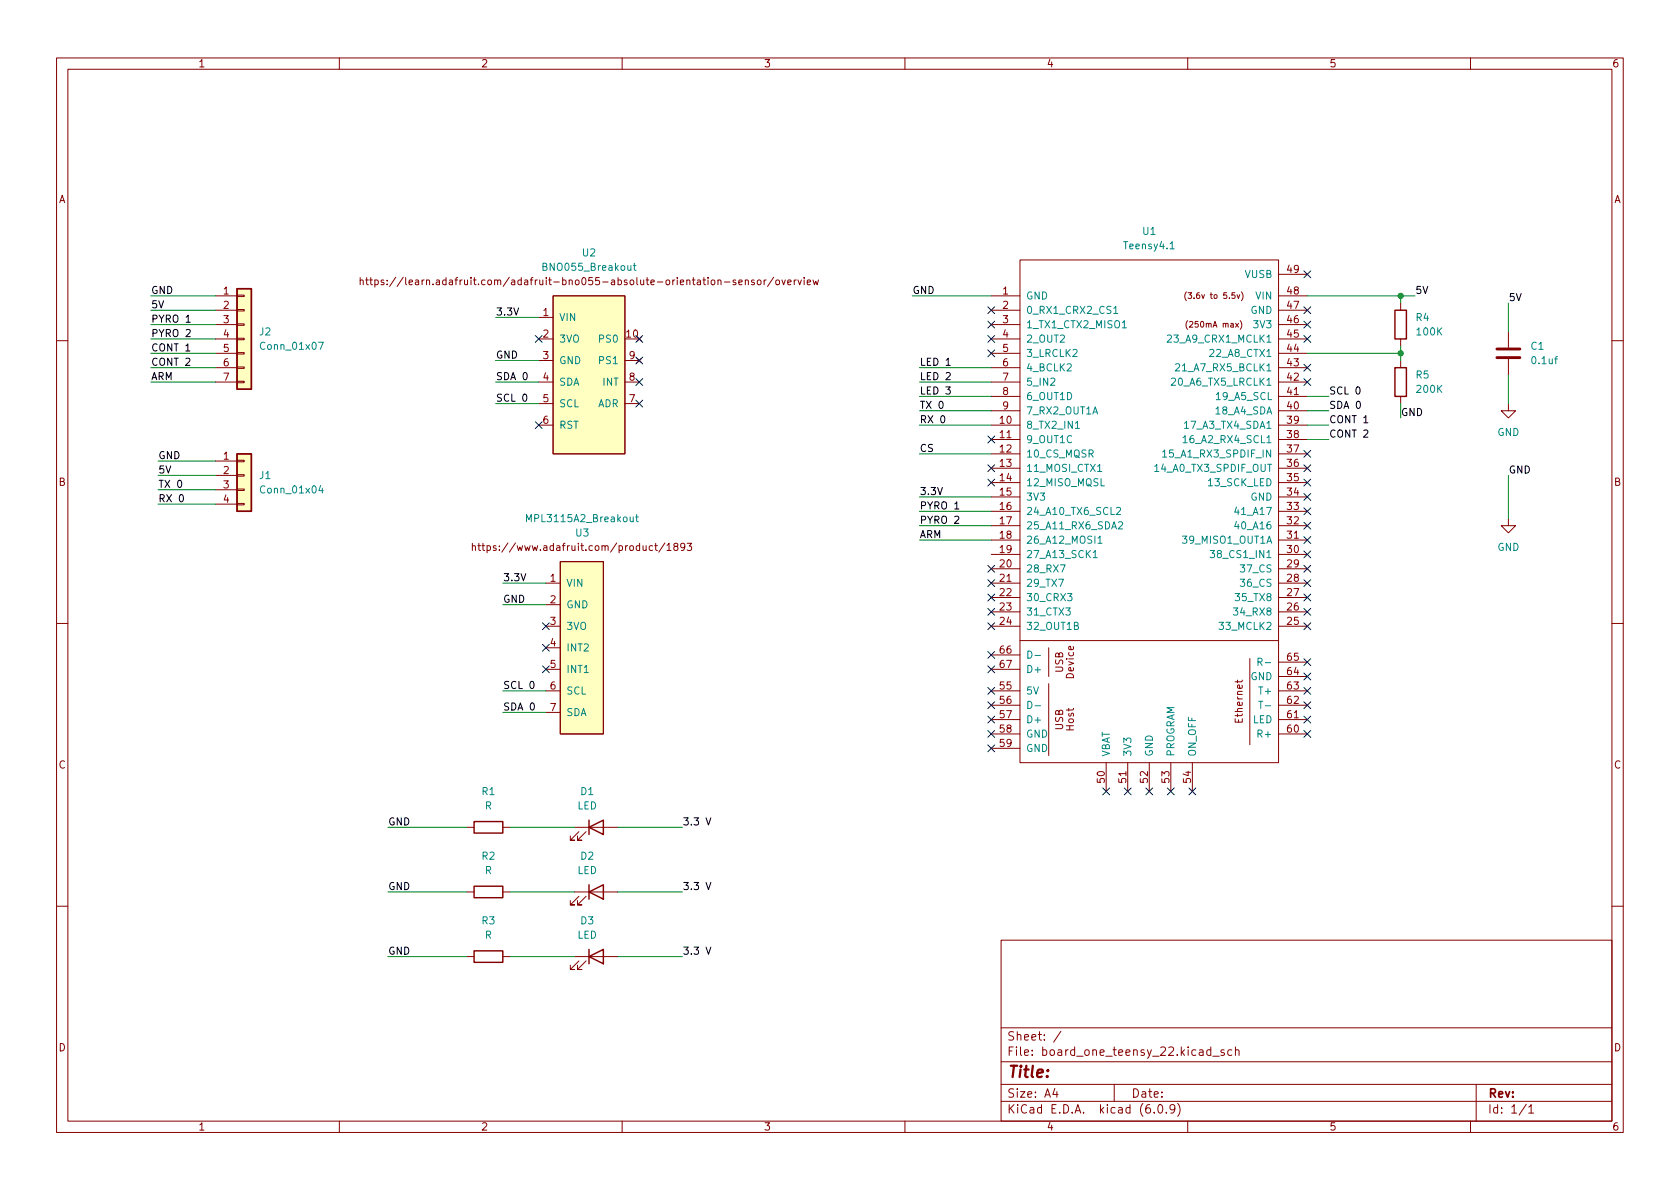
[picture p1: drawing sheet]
<svg xmlns="http://www.w3.org/2000/svg" width="297mm" height="210mm" viewBox="0 0 297 210" stroke-linecap="round" stroke-linejoin="round" font-family="sans-serif">
<g fill="none" stroke="#840000" stroke-width=".18">
<path d="M10 10.2h277v190.1h-277zM12 12.2h273v186.1h-273zM60 10.2v2M110 10.2v2M160 10.2v2M210 10.2v2M260 10.2v2M38.1 59.9h3.8M38.1 57.4h3.8M38.1 54.9h3.8M38.1 52.3h3.8M41.9 59.8h1.3v.3h-1.3z"/>
<path d="M41.9 57.3h1.3v.2h-1.3zM41.9 54.7h1.3v.3h-1.3zM41.9 52.2h1.3v.2h-1.3zM63.7 49.6l.2-.1 .3 .1v.8M63.7 49.1v1.3M64.6 49.5h.5M64.8 49.1v1.1l.3 .2M65.4 49.5h.5M65.6 49.1v1.1l.3 .2M66.3 49.6l.3-.1 .3 .2-.1 .6h-.5M66.3 49.5v1.3M67.9 49.6l-.3-.1-.2 .2v.2l.5 .1v.3h-.5"/>
<path d="M68.5 50.2v.2M68.5 49.6v.1M70 49l-1.1 1.7M95.2 59.9h2.6M95.2 56.1h2.6M97.8 52.3h12.7v28h-12.7zM112.6 59.6l.8 .7M113.4 59.6l-.8 .7M133.3 49.6l-.3-.1-.1 .2v.2l.4 .1v.3h-.4M134 49.6l.3-.1 .3 .2v.4l-.3 .3-.3-.1-.1-.2zM135.1 49.5v.9M135.5 49.5l-.4 .2"/>
<path d="M136.8 49l-1.1 1.7M137.2 49.6l.2-.1 .4 .1v.5l-.1 .2-.3 .1-.2-.2zM138.2 49.5l.4 .9 .3-.9M139.3 49.9l.6-.1-.1-.2-.3-.1-.2 .2v.6h.5M140.4 49.5v.9M140.8 49.5l-.4 .2M141.1 49.5l.3 .9 .3-.9M142.2 49.1v.1M142.2 49.5v.9M142.7 49.9l.6-.1v-.2l-.4-.1-.2 .2 .1 .6h.5M143.8 49.5l.2 .9 .2-.7 .3 .7 .2-.9M175.3 59.9h5"/>
<path d="M175.3 57.4h5M175.3 54.9h5M175.3 52.3h5M180.3 46h45.8v88.9h-45.8zM209.8 51.6a1.16 1.16 0 0 0 0 1.6M210 56.7a1.17 1.17 0 0 0 0 1.5M218.7 52.1l.3 .7 .2-.7M219.3 56.7a1.17 1.17 0 0 1 0 1.5M219.5 51.6a1.17 1.17 0 0 1 0 1.6M226.1 59.9h5M226.1 57.4h5M226.1 54.9h5"/>
<path d="M226.1 52.3h5M226.1 48.5h5M247.6 53.6v1.3M247.6 59.9v1.3M266.7 58.7v2.8M10 60.2h2M38.1 67.6h3.8M38.1 65h3.8M38.1 62.5h3.8M41.9 67.4h1.3v.3h-1.3zM41.9 64.9h1.3v.2h-1.3zM41.9 62.4h1.3v.2h-1.3z"/>
<path d="M95.2 75.2h2.6M95.2 67.6h2.6M95.2 63.7h2.6M95.2 71.4h2.6M110.5 67.6h2.5M110.5 63.7h2.5M110.5 71.4h2.5M112.6 63.4l.8 .7M113.4 63.4l-.8 .7M175.3 75.2h5M175.3 77.7h5M175.3 72.6h5"/>
<path d="M175.3 70.1h5M175.3 67.6h5M175.3 65h5M175.3 62.5h5M226.1 75.2h5M226.1 77.7h5M226.1 72.6h5M226.1 70.1h5M226.1 67.6h5M226.1 65h5M226.1 62.5h5M247.6 63.7v1.3"/>
<path d="M247.6 70.1v1.3M266.7 71.4v1.2h1.3l-1.3 1.3-1.3-1.3h1.3M266.7 63.5v2.8M285 60.2h2M38.1 81.5h3.8M38.1 84.1h3.8M38.1 86.6h3.8M38.1 89.1h3.8M41.9 89h1.3v.3h-1.3zM41.9 86.5h1.3v.2h-1.3zM41.9 83.9h1.3v.3h-1.3zM41.9 81.4h1.3v.3h-1.3z"/>
<path d="M83.5 96.6l.2-.1 .3 .1 .1 .7M83.5 96.1v1.2M84.5 96.5h.5M84.7 96.1v1.1l.3 .1M85.2 96.5h.5M85.4 96.1v1.1l.3 .1M99.1 99.3h7.6v30.5h-7.6zM117.6 96l-1.1 1.6M117.9 96.4l.4-.3v1.2M117.9 97.3h.8M119.4 96.6l-.3-.2 .1-.2 .2-.1h.3l.2 .2-.1 .2-.5 .2-.2 .2 .1 .3 .2 .1h.3l.2-.2-.1-.4-.2-.1M121.1 96.6l-.3 .3-.3-.1-.2-.2 .2-.5h.3l.2 .1a.84 .84 0 0 1-.3 1.1h-.2"/>
<path d="M121.5 96.1h.8l-.4 .5 .3 .1v.5l-.2 .1-.5-.1M175.3 80.3h5M175.3 82.8h5M175.3 85.3h5M175.3 87.9h5M175.3 90.4h5M175.3 93h5M175.3 95.5h5M175.3 98h5M226.1 80.3h5M226.1 82.8h5M226.1 85.3h5"/>
<path d="M226.1 87.9h5M226.1 90.4h5M226.1 93h5M226.1 95.5h5M226.1 98h5M266.7 91.7v1.3h1.3l-1.3 1.2-1.3-1.2h1.3M10 110.2h2M96.5 103.1h2.6M96.5 110.7h2.6M96.5 118.4h2.6M96.5 106.9h2.6M96.5 114.5h2.6"/>
<path d="M175.3 100.6h5M175.3 103.1h5M175.3 105.7h5M175.3 108.2h5M175.3 110.7h5M175.3 115.8h5M175.3 118.4h5M180.3 113.3h45.8M185.4 114.5v5.1M221 116.5v15.2M226.1 100.6h5M226.1 103.1h5"/>
<path d="M226.1 105.7h5M226.1 108.2h5M226.1 110.7h5M226.1 119.6h5M226.1 117.1h5M285 110.2h2M96.5 122.2h2.6M96.5 126h2.6M175.3 122.2h5M175.3 124.7h5M175.3 127.2h5M175.3 129.8h5"/>
<path d="M175.3 132.3h5M185.4 120.9v12.7M195.6 134.9v5M199.4 134.9v5M203.2 134.9v5M207 134.9v5M210.8 134.9v5M218.8 120.3v.4M219.6 120.3l-.1 .3h-1.1M226.1 122.2h5M226.1 124.7h5M226.1 127.2h5"/>
<path d="M226.1 129.8h5M82.5 146.3h1.3M82.5 157.7h1.3M88.9 146.3h1.3M88.9 157.7h1.3M101.6 146.3h7.6M101.6 157.7h7.6M102.4 147.1l-1.6 1.5h.8h-.8v-.8M102.4 158.5l-1.6 1.5h.8h-.8v-.7M103.6 147.1l-1.5 1.5h.8h-.8v-.8M103.6 158.5l-1.5 1.5h.8h-.8v-.7M10 160.2h2"/>
<path d="M82.5 169.2h1.3M88.9 169.2h1.3M101.6 169.2h7.6M102.4 169.9l-1.6 1.5h.8h-.8v-.7M103.6 169.9l-1.5 1.5h.8h-.8v-.7M177 166.3h108v32h-108zM285 160.2h2M60 198.3v2M110 198.3v2M160 198.3v2M177 194.8h108M177 191.8h108"/>
<path d="M177 187.8h108M177 181.8h108M186.5 192.5l-.4 1h1M186.9 193v1M187.6 182.4l-1.3 1.9M197 191.8v3M204.1 196.7v.1M204.9 195.4l.2-.1a.81 .81 0 0 1 .6 .7 .81 .81 0 0 1-.3 .8h-.2a.81 .81 0 0 1-.6-.6 .81 .81 0 0 1 .3-.8zM206.2 196.7v.1M207.7 196l-.3 .3h-.3l-.2-.3 .1-.6 .4-.1 .2 .2a.99 .99 0 0 1-.3 1.3h-.3M208.2 195.1a1.72 1.72 0 0 1 0 2.3M210 198.3v2"/>
<path d="M214.1 185.7l-.5-.1-.2 .3v.4l.1 .3h.6M214.1 185.1v1.5M214.4 186.8h1.2M216.4 185.7l-.3-.1-.2 .2v.3l.5 .1v.4h-.5M217.8 185.7l-.4-.1-.3 .3v.4l.1 .3h.6M218.4 185.8l.2-.2 .4 .1 .1 .9M218.4 185.1v1.5M260 198.3v2M261 191.8v6.5M269.9 195.3l-1.3 1.9M270.3 195.8l.4-.5v1.5M270.3 196.8h.9"/>
</g>
<g fill="none" stroke="#840000" stroke-width=".25">
<path d="M41.9 51h2.5v17.8h-2.5zM246.6 54.9h2.1v5h-2.1zM246.6 65h2.1v5.1h-2.1zM41.9 80.3h2.5v10.1h-2.5zM83.8 156.7h5.1v2h-5.1zM83.8 145.3h5.1v2h-5.1zM104.1 146.3l2.6-1.3v2.6zM104.1 157.7l2.6-1.2v2.5zM104.1 145v2.6M104.1 156.5v2.5M83.8 168.1h5.1v2.1h-5.1zM104.1 169.2l2.6-1.3v2.5z"/>
<path d="M104.1 167.9v2.5"/>
</g>
<g fill="#ffffc2" stroke="#ffffc2" stroke-width=".18">
<path d="M41.9 80.3h2.5v10.1h-2.5z"/>
<path d="M99.1 99.3h7.6v30.5h-7.6z"/>
<path d="M97.8 52.3h12.7v28h-12.7z"/>
<path d="M41.9 51h2.5v17.8h-2.5z"/>
</g>
<g fill="none" stroke="#008484" stroke-width=".18">
<path d="M112 47h.5M112.2 46.5v1.1l.3 .2M196.9 54.5l.4-.3v1.2M196.9 55.4h.7M198.4 58h.8M206.4 59.4l.5-.2 .2 .4-.8 .9h.8M206.9 44h.7M56.3 60.5h.9l-.6 1.3M190.1 75.8h.8M205.6 79.9l.3-.3v1.2M207.1 67l.5-.1 .3 .3-.8 .9h.8M207.9 64.4l.4-.1 .3 .4-.8 .9h.8"/>
<path d="M209.2 77.4l.3-.4v1.3M209.2 78.3h.7M209.4 74.8l.4-.3v1.3M209.4 75.8h.8M56.7 85.9l-.3 .9h.8M57 86.3v.9M93.1 92.3v-1.3l.4 .9 .4-.9v1.3M112.4 91.4h.5M112.6 91v1.1l.3 .2M187.5 99.9h.8l-.5 1.3M193.3 97.7l.3-.4v1.3M193.3 98.6h.7"/>
<path d="M194.1 83.4h.7M194.1 95.2l.4-.4v1.3M194.1 96.1h.8M197.4 89.8l.5-.1 .2 .4-.8 .9h.8M197.8 92.4l.4-.1 .3 .3-.8 .9h.8M204.2 82.5l.3-.4v1.3M204.2 83.4h.7M205.6 80.8h.7M214 97.3h.7l-.4 .5 .4 .1v.6l-.2 .1-.5-.1M181.7 115.1a.64 .64 0 0 1 .8 .7 .64 .64 0 0 1-.8 .6zM183 115.9h1M218.1 107.5h.8l-.5 .5 .4 .1v.6l-.2 .1-.5-.1"/>
<path d="M222.4 117.1l.6-.1 .2-.2-.1-.3-.7-.1v1.3M181.7 124a.64 .64 0 0 1 .8 .6 .64 .64 0 0 1-.8 .7zM183 124.8h1M222.5 124h.8"/>
</g>
<path d="M264.7 63.2h4M264.7 61.7h4" fill="none" stroke="#840000" stroke-width=".51"/>
<g fill="none" stroke="#000" stroke-width=".18">
<path d="M32.9 57h.7M32.9 62.1h.7M92.5 69.8l.2-.1a.68 .68 0 0 1 .5 .6 .68 .68 0 0 1-.5 .7l-.2-.2-.1-.3zM166.5 73.6l.1-.1a.68 .68 0 0 1 .5 .6 .68 .68 0 0 1-.5 .7 .84 .84 0 0 1-.1-1.2zM167.3 66l.5-.1 .2 .3-.8 .9h.8M167.3 64.6h.7M239.9 68.5l.1-.1a.68 .68 0 0 1 .5 .7 .68 .68 0 0 1-.5 .6 .84 .84 0 0 1-.1-1.2zM241.1 74.8h.8M31.9 87.5h.1a.68 .68 0 0 1 .4 .6 .68 .68 0 0 1-.4 .6 .84 .84 0 0 1-.1-1.2zM168.8 90h.7M93.8 120.6l.2-.1a.68 .68 0 0 1 .4 .6 .68 .68 0 0 1-.4 .7l-.2-.2-.1-.3zM124.8 156l.5 1.3 .4-1.3"/>
<path d="M124.8 144.6l.5 1.3 .4-1.3M124.8 167.5l.5 1.2 .4-1.2"/>
</g>
<g fill="none" stroke="#008400" stroke-width=".18">
<path d="M26.7 57.4h11.4M26.7 52.3h11.4M26.7 59.9h11.4M26.7 54.9h11.4M87.6 56.1h7.6M161.3 52.3h14M231.1 52.3h19.1M247.6 52.3v1.3M266.7 53.6v5.1M26.7 67.6h11.4M26.7 65h11.4M26.7 62.5h11.4"/>
<path d="M87.6 67.6h7.6M87.6 63.7h7.6M87.6 71.4h7.6M162.6 72.6h12.7M162.6 75.2h12.7M162.6 67.6h12.7M162.6 65h12.7M162.6 70.1h12.7M231.1 72.6h3.8M231.1 75.2h3.8M231.1 77.7h3.8M231.1 62.5h16.5"/>
<path d="M231.1 70.1h3.8M247.6 61.2v2.5M247.6 71.4v2.5M266.7 66.3v5.1M27.9 89.1h10.2M27.9 81.5h10.2M27.9 86.6h10.2M27.9 84.1h10.2M162.6 90.4h12.7M162.6 93h12.7M162.6 95.5h12.7M162.6 80.3h12.7"/>
<path d="M162.6 87.9h12.7M266.7 84.1v7.6M88.9 106.9h7.6M88.9 103.1h7.6M88.9 122.2h7.6M88.9 126h7.6M68.6 146.3h13.9M68.6 157.7h13.9M90.2 146.3h11.4M90.2 157.7h11.4M109.2 146.3h11.4M109.2 157.7h11.4"/>
<path d="M68.6 169.2h13.9M90.2 169.2h11.4M109.2 169.2h11.4"/>
</g>
<g fill="none" stroke="#000084" stroke-width=".18">
<path d="M94.6 59.3l1.3 1.2M95.9 59.3l-1.3 1.2M112.4 59.3l1.2 1.2M113.6 59.3l-1.2 1.2M174.7 54.2l1.2 1.3M174.7 56.8l1.2 1.2M174.7 59.3l1.2 1.2M175.9 54.2l-1.2 1.3M175.9 56.8l-1.2 1.2M175.9 59.3l-1.2 1.2M230.5 54.2l1.2 1.3M230.5 59.3l1.2 1.2"/>
<path d="M230.5 56.8l1.2 1.2M230.5 47.9l1.2 1.2M231.7 54.2l-1.2 1.3M231.7 59.3l-1.2 1.2M231.7 56.8l-1.2 1.2M231.7 47.9l-1.2 1.2M94.6 74.6l1.3 1.2M95.9 74.6l-1.3 1.2M112.4 70.8l1.2 1.2M112.4 66.9l1.2 1.3M112.4 63.1l1.2 1.3M113.6 70.8l-1.2 1.2"/>
<path d="M113.6 66.9l-1.2 1.3M113.6 63.1l-1.2 1.3M174.7 61.9l1.2 1.2M174.7 77.1l1.2 1.2M175.9 61.9l-1.2 1.2M175.9 77.1l-1.2 1.2M230.5 79.6l1.2 1.3M230.5 66.9l1.2 1.3M230.5 64.4l1.2 1.2M231.7 79.6l-1.2 1.3M231.7 66.9l-1.2 1.3M231.7 64.4l-1.2 1.2"/>
<path d="M174.7 84.7l1.2 1.2M174.7 100l1.2 1.2M174.7 82.2l1.2 1.2M175.9 84.7l-1.2 1.2M175.9 100l-1.2 1.2M175.9 82.2l-1.2 1.2M230.5 89.8l1.2 1.2M230.5 97.4l1.2 1.2M230.5 94.9l1.2 1.2M230.5 92.3l1.2 1.3M230.5 87.3l1.2 1.2M230.5 84.7l1.2 1.2"/>
<path d="M230.5 82.2l1.2 1.2M230.5 100l1.2 1.2M231.7 89.8l-1.2 1.2M231.7 97.4l-1.2 1.2M231.7 94.9l-1.2 1.2M231.7 92.3l-1.2 1.3M231.7 87.3l-1.2 1.2M231.7 84.7l-1.2 1.2M231.7 82.2l-1.2 1.2M231.7 100l-1.2 1.2M95.9 113.9l1.2 1.3M95.9 110.1l1.2 1.2"/>
<path d="M95.9 117.7l1.2 1.3M97.1 113.9l-1.2 1.3M97.1 110.1l-1.2 1.2M97.1 117.7l-1.2 1.3M174.7 102.5l1.2 1.2M174.7 105l1.2 1.3M174.7 107.6l1.2 1.2M174.7 110.1l1.2 1.2M174.7 115.2l1.2 1.2M174.7 117.7l1.2 1.3M175.9 115.2l-1.2 1.2M175.9 102.5l-1.2 1.2"/>
<path d="M175.9 105l-1.2 1.3M175.9 107.6l-1.2 1.2M175.9 110.1l-1.2 1.2M175.9 117.7l-1.2 1.3M230.5 119l1.2 1.2M230.5 116.5l1.2 1.2M230.5 110.1l1.2 1.2M230.5 107.6l1.2 1.2M230.5 105l1.2 1.3M230.5 102.5l1.2 1.2M231.7 107.6l-1.2 1.2M231.7 119l-1.2 1.2"/>
<path d="M231.7 116.5l-1.2 1.2M231.7 110.1l-1.2 1.2M231.7 105l-1.2 1.3M231.7 102.5l-1.2 1.2M174.7 121.6l1.2 1.2M174.7 124.1l1.2 1.2M174.7 126.6l1.2 1.3M174.7 129.2l1.2 1.2M174.7 131.7l1.2 1.2M175.9 121.6l-1.2 1.2M175.9 124.1l-1.2 1.2M175.9 126.6l-1.2 1.3"/>
<path d="M175.9 129.2l-1.2 1.2M175.9 131.7l-1.2 1.2M195 139.3l1.2 1.3M196.2 139.3l-1.2 1.3M198.8 139.3l1.2 1.3M200 139.3l-1.2 1.3M202.6 139.3l1.2 1.3M203.8 139.3l-1.2 1.3M206.4 139.3l1.2 1.3M207.6 139.3l-1.2 1.3M210.2 139.3l1.2 1.3M211.4 139.3l-1.2 1.3"/>
<path d="M230.5 121.6l1.2 1.2M230.5 129.2l1.2 1.2M230.5 126.6l1.2 1.3M230.5 124.1l1.2 1.2M231.7 121.6l-1.2 1.2M231.7 129.2l-1.2 1.2M231.7 126.6l-1.2 1.3M231.7 124.1l-1.2 1.2"/>
</g>
<g fill="#008400" stroke="#008400" stroke-width=".18">
<circle cx="247.6" cy="62.5" r=".46"/>
<circle cx="247.6" cy="52.3" r=".46"/>
</g>
<text font-size="2.8" fill="#840000" x="178" y="190.6">Title:</text>
<g font-size="2.1" fill="#840000">
<text x="178" y="184">Sheet: /</text>
<text x="178" y="186.7">File: board_one_teensy_22.kicad_sch</text>
<text x="178" y="196.9">KiCad E.D.A. kicad (6.0.9)</text>
<text x="178" y="194.1">Size: A4</text>
<text x="200" y="194.1">Date:</text>
<text x="263" y="194.1">Rev:</text>
<text x="263" y="196.9">Id: 1/1</text>
</g>
<g font-size="1.8" fill="#840000">
<text x="35" y="11.9">1</text>
<text x="85" y="11.9">2</text>
<text x="135" y="11.9">3</text>
<text x="185" y="11.9">4</text>
<text x="235" y="11.9">5</text>
<text x="285" y="11.9">6</text>
<text x="10.3" y="35.9">A</text>
<text x="285.3" y="35.9">A</text>
<text x="39.5" y="52.1">1</text>
<text x="70.6" y="50.4">https://learn.adafruit.com/adafruit-bno055-absolute-orientation-sensor/overview</text>
<text x="177.3" y="52.1">1</text>
<text x="227.6" y="52.1">48</text>
<text x="227.6" y="48.3">49</text>
<text x="39.5" y="54.6">2</text>
<text x="39.5" y="57.1">3</text>
<text x="39.5" y="59.7">4</text>
<text x="96" y="55.9">1</text>
<text x="96" y="59.7">2</text>
<text x="110.8" y="59.7">10</text>
<text x="177.3" y="54.6">2</text>
<text x="177.3" y="57.1">3</text>
<text x="177.3" y="59.7">4</text>
<text x="227.6" y="59.7">45</text>
<text x="227.6" y="57.1">46</text>
<text x="227.6" y="54.6">47</text>
<text x="39.5" y="62.2">5</text>
<text x="39.5" y="64.8">6</text>
<text x="96" y="63.5">3</text>
<text x="111.3" y="63.5">9</text>
<text x="177.3" y="62.2">5</text>
<text x="177.3" y="64.8">6</text>
<text x="227.6" y="64.8">43</text>
<text x="227.6" y="62.2">44</text>
<text x="39.5" y="67.3">7</text>
<text x="96" y="67.3">4</text>
<text x="96" y="71.1">5</text>
<text x="111.3" y="71.1">7</text>
<text x="111.3" y="67.3">8</text>
<text x="177.3" y="67.3">7</text>
<text x="177.3" y="69.8">8</text>
<text x="227.6" y="69.8">41</text>
<text x="227.6" y="67.3">42</text>
<text x="96" y="74.9">6</text>
<text x="176.8" y="74.9">10</text>
<text x="176.8" y="77.5">11</text>
<text x="177.3" y="72.4">9</text>
<text x="227.6" y="77.5">38</text>
<text x="227.6" y="74.9">39</text>
<text x="227.6" y="72.4">40</text>
<text x="39.5" y="81.3">1</text>
<text x="39.5" y="83.8">2</text>
<text x="176.8" y="80">12</text>
<text x="176.8" y="82.5">13</text>
<text x="227.6" y="82.5">36</text>
<text x="227.6" y="80">37</text>
<text x="10.3" y="85.9">B</text>
<text x="39.5" y="86.4">3</text>
<text x="39.5" y="88.9">4</text>
<text x="176.8" y="85.1">14</text>
<text x="176.8" y="87.6">15</text>
<text x="227.6" y="85.1">35</text>
<text x="227.6" y="87.6">34</text>
<text x="285.3" y="85.9">B</text>
<text x="176.8" y="90.2">16</text>
<text x="176.8" y="92.7">17</text>
<text x="176.8" y="95.2">18</text>
<text x="227.6" y="95.2">31</text>
<text x="227.6" y="92.7">32</text>
<text x="227.6" y="90.2">33</text>
<text x="86.6" y="97.4">https://www.adafruit.com/product/1893</text>
<text x="176.8" y="97.8">19</text>
<text x="176.8" y="100.3">20</text>
<text x="227.6" y="100.3">29</text>
<text x="227.6" y="97.8">30</text>
<text x="97.3" y="102.9">1</text>
<text x="97.3" y="106.7">2</text>
<text x="176.8" y="102.9">21</text>
<text x="176.8" y="105.4">22</text>
<text x="176.8" y="107.9">23</text>
<text x="227.6" y="107.9">26</text>
<text x="227.6" y="105.4">27</text>
<text x="227.6" y="102.9">28</text>
<text x="97.3" y="110.5">3</text>
<text x="176.8" y="110.5">24</text>
<text x="227.6" y="110.5">25</text>
<text x="97.3" y="114.3">4</text>
<text x="97.3" y="118.1">5</text>
<text x="176.8" y="115.6">66</text>
<text x="176.8" y="118.1">67</text>
<text x="188" y="119" transform="rotate(-90 188 119)">USB</text>
<text x="189.9" y="119.9" transform="rotate(-90 189.9 119.9)">Device</text>
<text x="227.6" y="119.4">64</text>
<text x="227.6" y="116.8">65</text>
<text x="97.3" y="121.9">6</text>
<text x="97.3" y="125.7">7</text>
<text x="176.8" y="121.9">55</text>
<text x="176.8" y="124.5">56</text>
<text x="227.6" y="124.5">62</text>
<text x="227.6" y="121.9">63</text>
<text x="176.8" y="127">57</text>
<text x="176.8" y="129.5">58</text>
<text x="188" y="129.1" transform="rotate(-90 188 129.1)">USB</text>
<text x="189.9" y="129.2" transform="rotate(-90 189.9 129.2)">Host</text>
<text x="219.7" y="127.7" transform="rotate(-90 219.7 127.7)">Ethernet</text>
<text x="227.6" y="129.5">60</text>
<text x="227.6" y="127">61</text>
<text x="10.3" y="135.9">C</text>
<text x="176.8" y="132.1">59</text>
<text x="285.3" y="135.9">C</text>
<text x="195.3" y="138.4" transform="rotate(-90 195.3 138.4)">50</text>
<text x="199.1" y="138.4" transform="rotate(-90 199.1 138.4)">51</text>
<text x="202.9" y="138.4" transform="rotate(-90 202.9 138.4)">52</text>
<text x="206.8" y="138.4" transform="rotate(-90 206.8 138.4)">53</text>
<text x="210.6" y="138.4" transform="rotate(-90 210.6 138.4)">54</text>
<text x="10.3" y="185.9">D</text>
<text x="285.3" y="185.9">D</text>
<text x="35" y="199.9">1</text>
<text x="85" y="199.9">2</text>
<text x="135" y="199.9">3</text>
<text x="185" y="199.9">4</text>
<text x="235" y="199.9">5</text>
<text x="285" y="199.9">6</text>
</g>
<g font-size="1.8" fill="#008484">
<text x="202.1" y="41.5">U1</text>
<text x="96.4" y="47.9">BNO055_Breakout</text>
<text x="103" y="45.3">U2</text>
<text x="198.9" y="44.1">Teensy4.1</text>
<text x="181.4" y="53">GND</text>
<text x="220.1" y="49.1">VUSB</text>
<text x="222.1" y="53">VIN</text>
<text x="45.9" y="59.3">J2</text>
<text x="98.8" y="56.8">VIN</text>
<text x="181.4" y="55.5">0_RX1_CRX2_CS1</text>
<text x="181.4" y="58">1_TX1_CTX2_MISO1</text>
<text x="221.1" y="55.5">GND</text>
<text x="221.9" y="58">3V3</text>
<text x="250.4" y="56.8">R4</text>
<text x="250.6" y="59.3">100K</text>
<text x="46.4" y="61.8">Conn_01x07</text>
<text x="98.8" y="60.6">3VO</text>
<text x="98.8" y="64.4">GND</text>
<text x="106.1" y="60.6">PS0</text>
<text x="106.1" y="64.4">PS1</text>
<text x="181.4" y="63.1">3_LRCLK2</text>
<text x="181.4" y="65.7">4_BCLK2</text>
<text x="181.4" y="60.6">2_OUT2</text>
<text x="207.1" y="60.6">23_A9_CRX1_MCLK1</text>
<text x="208.5" y="65.7">21_A7_RX5_BCLK1</text>
<text x="214.3" y="63.1">22_A8_CTX1</text>
<text x="270.7" y="61.8">C1</text>
<text x="271" y="64.4">0.1uf</text>
<text x="98.8" y="68.2">SDA</text>
<text x="106.6" y="68.2">INT</text>
<text x="181.4" y="68.2">5_IN2</text>
<text x="181.4" y="70.7">6_OUT1D</text>
<text x="207.6" y="68.2">20_A6_TX5_LRCLK1</text>
<text x="215.3" y="70.7">19_A5_SCL</text>
<text x="250.4" y="66.9">R5</text>
<text x="250.6" y="69.5">200K</text>
<text x="98.8" y="72">SCL</text>
<text x="98.8" y="75.8">RST</text>
<text x="105.6" y="72">ADR</text>
<text x="181.4" y="75.8">8_TX2_IN1</text>
<text x="181.4" y="73.3">7_RX2_OUT1A</text>
<text x="209.9" y="75.8">17_A3_TX4_SDA1</text>
<text x="215.1" y="73.3">18_A4_SDA</text>
<text x="264.7" y="77.1">GND</text>
<text x="181.4" y="78.4">9_OUT1C</text>
<text x="181.4" y="80.9">10_CS_MQSR</text>
<text x="181.4" y="83.4">11_MOSI_CTX1</text>
<text x="204.7" y="83.4">14_A0_TX3_SPDIF_OUT</text>
<text x="206.5" y="80.9">15_A1_RX3_SPDIF_IN</text>
<text x="209.9" y="78.4">16_A2_RX4_SCL1</text>
<text x="45.9" y="84.7">J1</text>
<text x="46.4" y="87.2">Conn_01x04</text>
<text x="181.4" y="86">12_MISO_MQSL</text>
<text x="181.4" y="88.5">3V3</text>
<text x="213.8" y="86">13_SCK_LED</text>
<text x="221.1" y="88.5">GND</text>
<text x="93.6" y="92.3">MPL3115A2_Breakout</text>
<text x="101.8" y="94.9">U3</text>
<text x="181.4" y="91.1">24_A10_TX6_SCL2</text>
<text x="181.4" y="93.6">25_A11_RX6_SDA2</text>
<text x="218.8" y="93.6">40_A16</text>
<text x="218.8" y="91.1">41_A17</text>
<text x="181.4" y="96.1">26_A12_MOSI1</text>
<text x="181.4" y="98.7">27_A13_SCK1</text>
<text x="181.4" y="101.2">28_RX7</text>
<text x="209.6" y="96.1">39_MISO1_OUT1A</text>
<text x="214.9" y="98.7">38_CS1_IN1</text>
<text x="219.6" y="101.2">37_CS</text>
<text x="264.7" y="97.4">GND</text>
<text x="100.1" y="103.8">VIN</text>
<text x="100.1" y="107.6">GND</text>
<text x="181.4" y="103.8">29_TX7</text>
<text x="181.4" y="106.3">30_CRX3</text>
<text x="218.8" y="106.3">35_TX8</text>
<text x="219.6" y="103.8">36_CS</text>
<text x="100.1" y="111.4">3VO</text>
<text x="181.4" y="108.8">31_CTX3</text>
<text x="181.4" y="111.4">32_OUT1B</text>
<text x="216" y="111.4">33_MCLK2</text>
<text x="218.7" y="108.8">34_RX8</text>
<text x="100.1" y="115.2">INT2</text>
<text x="100.1" y="119">INT1</text>
<text x="181.4" y="119">D+</text>
<text x="223.2" y="117.7">R-</text>
<text x="100.1" y="122.8">SCL</text>
<text x="181.4" y="122.8">5V</text>
<text x="221.1" y="120.3">GND</text>
<text x="222.9" y="122.8">T+</text>
<text x="223.4" y="125.3">T-</text>
<text x="100.1" y="126.6">SDA</text>
<text x="181.4" y="127.9">D+</text>
<text x="181.4" y="130.4">GND</text>
<text x="221.5" y="127.9">LED</text>
<text x="222.7" y="130.4">R+</text>
<text x="181.4" y="133">GND</text>
<text x="196.2" y="133.9" transform="rotate(-90 196.2 133.9)">VBAT</text>
<text x="200" y="133.9" transform="rotate(-90 200 133.9)">3V3</text>
<text x="203.8" y="133.9" transform="rotate(-90 203.8 133.9)">GND</text>
<text x="207.6" y="133.9" transform="rotate(-90 207.6 133.9)">PROGRAM</text>
<text x="211.5" y="133.9" transform="rotate(-90 211.5 133.9)">ON_OFF</text>
<text x="85.2" y="140.6">R1</text>
<text x="85.7" y="143.1">R</text>
<text x="102.1" y="143.1">LED</text>
<text x="102.7" y="140.6">D1</text>
<text x="85.2" y="152">R2</text>
<text x="85.7" y="154.6">R</text>
<text x="102.1" y="154.6">LED</text>
<text x="102.7" y="152">D2</text>
<text x="85.2" y="163.4">R3</text>
<text x="85.7" y="166">R</text>
<text x="102.1" y="166">LED</text>
<text x="102.7" y="163.4">D3</text>
</g>
<g font-size="1.8">
<text x="26.7" y="52">GND</text>
<text x="161.3" y="52">GND</text>
<text x="250.2" y="52">5V</text>
<text x="266.7" y="53.2">5V</text>
<text x="26.7" y="59.6">PYRO 2</text>
<text x="26.7" y="54.5">5V</text>
<text x="26.7" y="57">PYRO 1</text>
<text x="87.6" y="55.8">3.3V</text>
<text x="26.7" y="64.7">CONT 2</text>
<text x="26.7" y="62.1">CONT 1</text>
<text x="87.6" y="63.4">GND</text>
<text x="162.6" y="64.7">LED 1</text>
<text x="26.7" y="67.2">ARM</text>
<text x="87.6" y="67.2">SDA 0</text>
<text x="87.6" y="71">SCL 0</text>
<text x="162.6" y="67.2">LED 2</text>
<text x="162.6" y="69.7">LED 3</text>
<text x="234.9" y="69.7">SCL 0</text>
<text x="162.6" y="74.8">RX 0</text>
<text x="162.6" y="72.3">TX 0</text>
<text x="234.9" y="77.4">CONT 2</text>
<text x="234.9" y="74.8">CONT 1</text>
<text x="234.9" y="72.3">SDA 0</text>
<text x="247.6" y="73.6">GND</text>
<text x="27.9" y="81.2">GND</text>
<text x="27.9" y="83.7">5V</text>
<text x="162.6" y="79.9">CS</text>
<text x="266.7" y="83.7">GND</text>
<text x="27.9" y="86.3">TX 0</text>
<text x="27.9" y="88.8">RX 0</text>
<text x="162.6" y="87.5">3.3V</text>
<text x="162.6" y="90.1">PYRO 1</text>
<text x="162.6" y="95.1">ARM</text>
<text x="162.6" y="92.6">PYRO 2</text>
<text x="88.9" y="106.6">GND</text>
<text x="88.9" y="102.8">3.3V</text>
<text x="88.9" y="125.6">SDA 0</text>
<text x="88.9" y="121.8">SCL 0</text>
<text x="68.6" y="145.9">GND</text>
<text x="120.6" y="145.9">3.3 V</text>
<text x="68.6" y="157.4">GND</text>
<text x="120.6" y="157.4">3.3 V</text>
<text x="68.6" y="168.8">GND</text>
<text x="120.6" y="168.8">3.3 V</text>
</g>
<g font-size="1.4" fill="#840000">
<text x="210.3" y="52.8">(3.6v to 5.5v)</text>
<text x="210.2" y="57.9">(250mA max)</text>
</g>
</svg>
